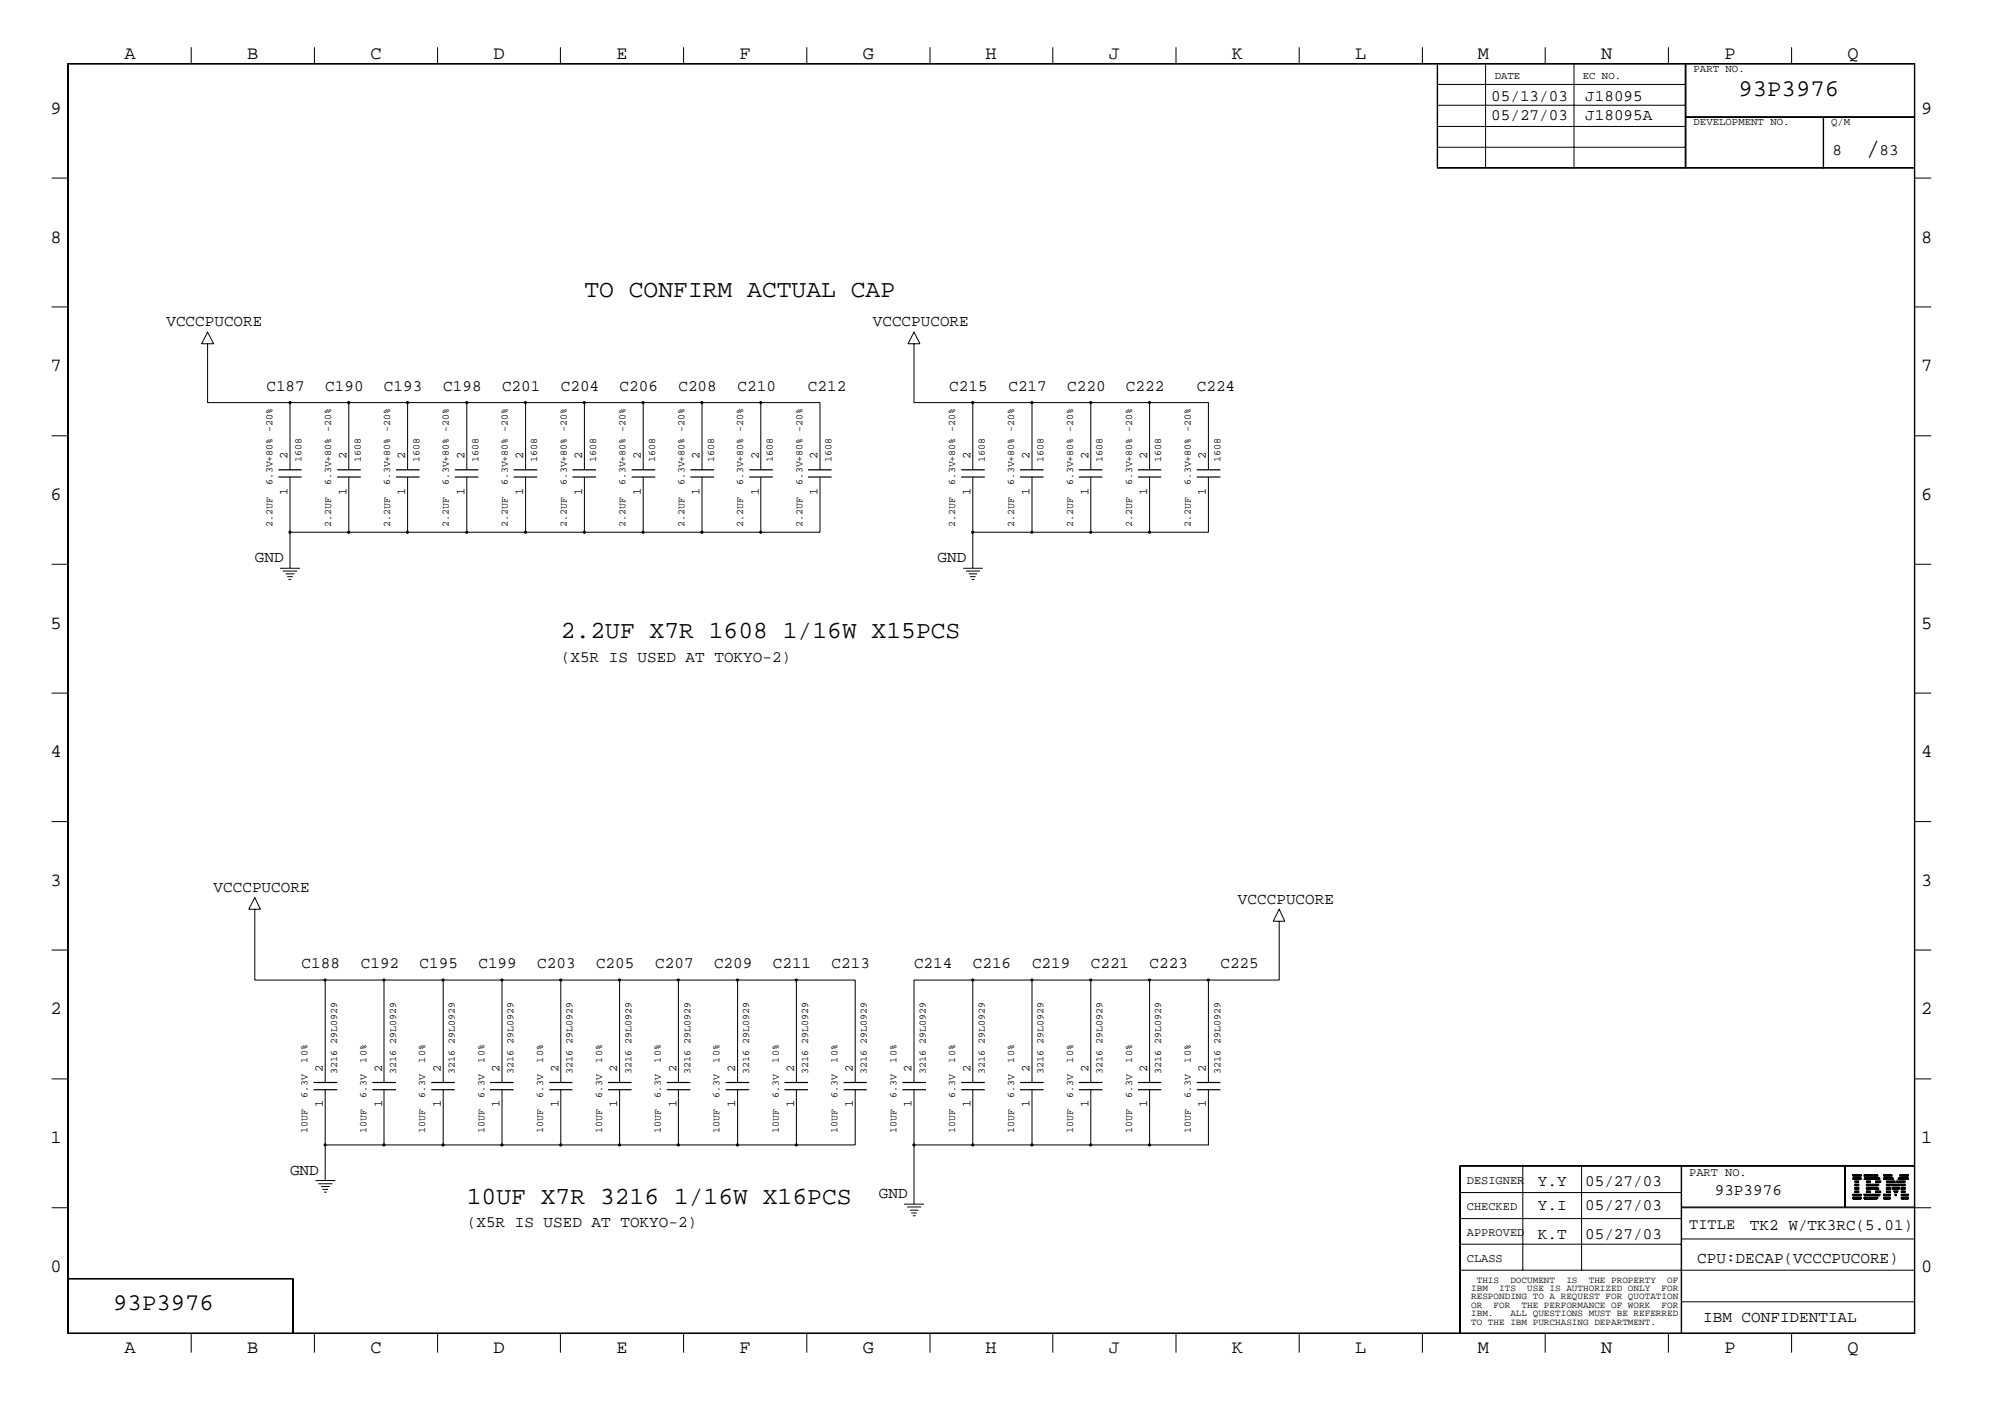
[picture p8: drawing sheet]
<svg xmlns="http://www.w3.org/2000/svg" width="423mm" height="299mm" viewBox="0 0 423 299" stroke-linecap="round" stroke-linejoin="round" font-family="sans-serif">
<g fill="none" stroke="#000" stroke-width=".25">
<path d="M58.9 99.4h4.9M71.4 99.4h5M83.8 99.4h5M96.3 99.4h5M108.7 99.4h5M121.2 99.4h5M133.7 99.4h5M146.1 99.4h5M158.6 99.4h5M171 99.4h5M203.5 99.4h4.9M215.9 99.4h5"/>
<path d="M228.3 99.4h5M240.9 99.4h4.9M253.3 99.4h5M58.9 100.9h4.9M71.4 100.9h5M83.8 100.9h5M96.3 100.9h5M108.7 100.9h5M121.2 100.9h5M133.7 100.9h5M146.1 100.9h5M158.6 100.9h5"/>
<path d="M171 100.9h5M203.5 100.9h4.9M215.9 100.9h5M228.3 100.9h5M240.9 100.9h4.9M253.3 100.9h5M66.4 230.5h5M66.4 229h5M78.8 230.5h5M78.8 229h5M91.3 230.5h5M91.3 229h5"/>
<path d="M103.7 230.5h5M103.7 229h5M116.2 230.5h5M116.2 229h5M128.7 230.5h5M128.7 229h5M141.1 230.5h5M141.1 229h5M153.6 230.5h5M153.6 229h5M166 230.5h5M166 229h5"/>
<path d="M178.6 230.5h4.9M178.6 229h4.9M191 230.5h5M191 229h5M203.5 230.5h4.9M203.5 229h4.9M215.9 230.5h5M215.9 229h5M228.3 230.5h5M228.3 229h5M240.9 230.5h4.9M240.9 229h4.9"/>
<path d="M253.3 230.5h5M253.3 229h5"/>
</g>
<g fill="none" stroke="#000" stroke-width=".21">
<path d="M14.3 13.5h391v268.6h-391zM14.5 13.5h390.7v268.5h-390.7zM40.5 10v3.5M66.5 10v3.5M92.6 10v3.5M118.6 10v3.5M144.7 10v3.5M170.8 10v3.5M196.8 10v3.5M222.8 10v3.5M248.9 10v3.5M275 10v3.5"/>
<path d="M301.1 10v3.5M304.2 13.5v22.1h101.1M304.2 17.9h52.5M304.3 13.5v22.1M314.5 13.5v22.1M327.1 10v3.5M333.2 13.5v22.1M353.1 10v3.5M356.7 13.5v22.1M356.9 13.5v22.1M379.2 10v3.5M10.9 37.7h3.4"/>
<path d="M304.2 35.5h101.1M304.2 26.8h52.5M304.2 22.3h52.5M304.3 31.2h52.4M356.7 24.8h48.6M356.7 24.7h48.6M385.9 24.8v10.8M386 24.8v10.8M405.3 37.7h3.5M10.9 64.9h3.4M43.9 70.3l1.3 2.4h-2.5zM43.9 72.7v12.5h129.7v14.2"/>
<path d="M193.5 70.3l1.2 2.4h-2.5zM193.5 72.7v12.5h62.3v14.2M405.3 64.9h3.5M10.9 92.2h3.4M61.4 85.2v14.2M73.8 85.2v14.2M86.3 85.2v14.2M98.8 85.2v14.2M111.3 85.2v14.2M123.7 85.2v14.2M136.1 85.2v14.2M148.6 85.2v14.2"/>
<path d="M161 85.2v14.2M205.9 85.2v14.2M218.4 85.2v14.2M230.9 85.2v14.2M243.3 85.2v14.2M405.3 92.2h3.5M10.9 119.4h3.4M61.4 100.9v19.2M73.8 100.9v11.7h-12.4M86.3 100.9v11.7h-12.5M98.8 100.9v11.7h-12.5M111.3 100.9v11.7h-12.5"/>
<path d="M123.7 100.9v11.7h-12.4M136.1 100.9v11.7h-12.4M148.6 100.9v11.7h-12.5M161 100.9v11.7h-12.4M173.6 100.9v11.7h-12.6M205.9 100.9v19.2M218.4 100.9v11.7h-12.5M230.9 100.9v11.7h-12.5M243.3 100.9v11.7h-12.4M255.8 100.9v11.7h-12.5M405.3 119.4h3.5M59.3 120.2h4.2"/>
<path d="M59.9 120.8h3M60.5 121.4h1.8M60.8 122h1.2M61 122.6h.6M203.9 120.2h4.1M204.5 120.8h2.9M205.1 121.4h1.7M205.3 122h1.2M205.7 122.6h.5M10.9 146.6h3.4M405.3 146.6h3.5M10.9 173.8h3.4"/>
<path d="M405.3 173.8h3.5M53.9 189.9l1.2 2.5h-2.4zM53.9 192.4v14.9h14.9M270.8 192.4l1.1 2.5h-2.4zM270.8 194.9v12.4h-27.5M10.9 201h3.4M68.8 207.3h12.5v21.7M68.8 207.3v21.7M81.3 207.3h12.5v21.7M93.8 207.3h12.5v21.7M106.3 207.3h12.4v21.7M118.7 207.3h12.4v21.7"/>
<path d="M131.1 207.3h12.5v21.7M143.6 207.3h12.5v21.7M156.1 207.3h12.5v21.7M168.6 207.3h12.4v21.7M205.9 207.3h12.5v21.7M218.4 207.3h12.5v21.7M230.9 207.3h12.4v21.7M255.8 207.3v21.7M405.3 201h3.5M10.9 228.3h3.4M68.8 230.5v19.2M81.3 230.5v11.7h-12.5"/>
<path d="M93.8 230.5v11.7h-12.5M106.3 230.5v11.7h-12.5M118.7 230.5v11.7h-12.4M131.1 230.5v11.7h-12.4M143.6 230.5v11.7h-12.5M156.1 230.5v11.7h-12.5M168.6 230.5v11.7h-12.5M181 230.5v11.7h-12.4M193.5 229v-21.7h12.4v21.7M193.5 230.5v24.2M205.9 230.5v11.7M218.4 230.5v11.7"/>
<path d="M230.9 230.5v11.7M243.3 230.5v11.7M255.8 230.5v11.7h-24.9M405.3 228.3h3.5M10.9 255.5h3.4M66.8 249.8h4.2M67.4 250.4h3M68 251h1.8M68.2 251.6h1.2M68.6 252.2h.6M191.3 254.8h4.3M192 255.4h3"/>
<path d="M192.6 256h1.8M192.9 256.6h1.2M193.2 257.2h.6M193.5 242.2h37.4M308.9 246.7h96.4M308.9 257.8h47M308.9 252.3h47M309.1 246.6v35.4M322.3 246.6v22.1M334.8 246.6v22.1M355.9 255.4h49.4M355.9 246.6v35.4"/>
<path d="M355.9 255.5h52.9M390.5 246.6v8.9M390.6 246.6v8.9M392.2 253.5l1.8 .1zM392.2 253.3l1.8 .1zM392.2 252.8l1.8 .1zM392.2 252.6l1.8 .1zM392.2 249.4l1.8 .1zM392.2 248.8h1.8zM392.2 248.6l1.8 .1zM392.2 253.7h1.8h-1.8M392.2 253h1.8h-1.8"/>
<path d="M392.2 249.3h1.8h-1.8M392.2 249.2h1.8h-1.8M392.2 248.5h1.8h-1.8M392.6 252.2l.8 .1zM392.6 252l.8 .1zM392.6 251.5l.8 .1zM392.6 251.4l.8 .1zM392.6 251.3l.8 .1zM392.6 250.7l.8 .1zM392.6 250.5h.8v.2h-.8zM392.6 249.9h.8zM392.6 252.1h.8h-.8"/>
<path d="M392.6 250.9h.8h-.8M392.6 250.2h.8h-.8M392.6 250h.8h-.8M394.5 253.5l2.9 .1zM394.5 253.3l3 .1zM394.5 248.8h3zM394.5 248.6l2.9 .1zM394.5 252.8l3.4 .1zM394.5 252.6l3.4 .1zM394.5 249.4l3.4 .1zM394.5 253.7h2.8h-2.8M394.5 248.5h2.8h-2.8"/>
<path d="M394.5 253h3.3h-3.3M394.5 249.3h3.4h-3.4M394.5 249.2h3.3h-3.3M395.1 251.5l2.6 .1zM395.1 251.4l2.5 .1zM395.1 251.3l2.4 .1zM395.1 250.7l2.5 .1zM395.1 250.5h2.6v.2h-2.6zM395.1 252.2l.8 .1zM395.1 252l.8 .1zM395.1 249.9h.8zM395.1 250.9h2.4h-2.4"/>
<path d="M395.1 252.1h.8h-.8M395.1 250.2h.8h-.8M395.1 250h.8h-.8M397 252.2l1.1 .1zM397 252l1 .1zM397 249.9h1.1zM397 252.1h1.1h-1.1M397 250.2h1h-1M397 250h1.1h-1.1M398.7 253.5l1.4 .1zM398.7 253.3l1.4 .1zM398.7 252.8l1.4 .1z"/>
<path d="M398.7 252.6l1.4 .1zM398.7 249.4l2.1 .1zM398.7 248.8h1.8zM398.7 248.6l1.8 .1zM398.7 253.7h1.4h-1.4M398.7 253h1.4h-1.4M398.7 249.3h2.1h-2.1M398.7 249.2h2h-2M398.7 248.5h1.7h-1.7M399.3 252.2l.8 .1zM399.3 252l.8 .1zM399.3 251.5l.8 .1z"/>
<path d="M399.3 251.4l.8 .1zM399.3 251.3l.8 .1zM399.3 250.7l.8 .1zM399.3 250.5h.8v.2h-.8zM399.3 249.9h1.8zM399.3 252.1h.8h-.8M399.3 250.9h.8h-.8M399.3 250.2h1.9h-1.9M399.3 250h1.9h-1.9M400.3 250.5h2v.2h-2zM400.4 250.7l1.8 .1zM400.4 250.9h1.8h-1.8"/>
<path d="M400.5 251.3l1.6 .1zM400.6 251.5l1.4 .1zM400.6 251.4l1.5 .1zM400.8 252l.9 .1zM400.9 252.1h.8h-.8M401 252.2l.7 .1zM401.1 252.6l.3 .1zM401.2 252.8l.2 .1zM401.2 253h.2h-.2M401.4 249.9h1.9zM401.4 250.2h1.9h-1.9M401.4 250h1.9h-1.9"/>
<path d="M401.7 249.4l2.2 .1zM401.8 249.3h2.1h-2.1M401.8 249.2h2.1h-2.1M402.1 248.8h1.8zM402.1 248.6l1.8 .1zM402.2 248.5h1.7h-1.7M402.4 253.5l1.5 .1zM402.4 253.3l1.5 .1zM402.4 252.8l1.5 .1zM402.4 252.6l1.5 .1zM402.4 252.2l.9 .1zM402.4 252l.9 .1z"/>
<path d="M402.4 251.5l.9 .1zM402.4 251.4l.9 .1zM402.4 251.3l.9 .1zM402.4 250.7l.9 .1zM402.4 250.5h.9v.2h-.9zM402.4 253.7h1.5h-1.5M402.4 253h1.5h-1.5M402.4 252.1h.9h-.9M402.4 250.9h.9h-.9M405.3 246.6h-96.4v35.4M14.3 270.5h47.8v11.5M14.3 270.6h47.8"/>
<path d="M62 270.5v11.5M308.9 268.7h96.4M308.9 263.2h47M355.9 275.4h49.4M355.9 262.1h49.4M40.5 282v4.2M66.5 282v4.2M92.6 282v4.2M118.6 282v4.2M144.7 282v4.2M170.8 282v4.2M196.8 282v4.2"/>
<path d="M222.8 282v4.2M248.9 282v4.2M275 282v4.2M301.1 282v4.2M327.1 282v4.2M353.1 282v4.2M379.2 282v4.2"/>
</g>
<g fill="#000">
<circle cx="61.4" cy="85.2" r=".34"/>
<circle cx="73.8" cy="85.2" r=".34"/>
<circle cx="86.3" cy="85.2" r=".34"/>
<circle cx="98.8" cy="85.2" r=".34"/>
<circle cx="111.2" cy="85.2" r=".34"/>
<circle cx="123.7" cy="85.2" r=".34"/>
<circle cx="136.1" cy="85.2" r=".34"/>
<circle cx="148.6" cy="85.2" r=".34"/>
<circle cx="161" cy="85.2" r=".34"/>
<circle cx="205.9" cy="85.2" r=".34"/>
<circle cx="218.4" cy="85.2" r=".34"/>
<circle cx="230.9" cy="85.2" r=".34"/>
<circle cx="243.3" cy="85.2" r=".34"/>
<circle cx="61.4" cy="112.6" r=".34"/>
<circle cx="73.8" cy="112.6" r=".34"/>
<circle cx="86.3" cy="112.6" r=".34"/>
<circle cx="98.8" cy="112.6" r=".34"/>
<circle cx="111.2" cy="112.6" r=".34"/>
<circle cx="123.7" cy="112.6" r=".34"/>
<circle cx="136.1" cy="112.6" r=".34"/>
<circle cx="148.6" cy="112.6" r=".34"/>
<circle cx="161" cy="112.6" r=".34"/>
<circle cx="205.9" cy="112.6" r=".34"/>
<circle cx="218.4" cy="112.6" r=".34"/>
<circle cx="230.9" cy="112.6" r=".34"/>
<circle cx="243.3" cy="112.6" r=".34"/>
<circle cx="68.8" cy="207.3" r=".34"/>
<circle cx="81.3" cy="207.3" r=".34"/>
<circle cx="93.8" cy="207.3" r=".34"/>
<circle cx="106.2" cy="207.3" r=".34"/>
<circle cx="118.7" cy="207.3" r=".34"/>
<circle cx="131.1" cy="207.3" r=".34"/>
<circle cx="143.6" cy="207.3" r=".34"/>
<circle cx="156.1" cy="207.3" r=".34"/>
<circle cx="168.6" cy="207.3" r=".34"/>
<circle cx="205.9" cy="207.3" r=".34"/>
<circle cx="218.4" cy="207.3" r=".34"/>
<circle cx="230.9" cy="207.3" r=".34"/>
<circle cx="243.3" cy="207.3" r=".34"/>
<circle cx="255.8" cy="207.3" r=".34"/>
<circle cx="68.8" cy="242.2" r=".34"/>
<circle cx="81.3" cy="242.2" r=".34"/>
<circle cx="93.8" cy="242.2" r=".34"/>
<circle cx="106.2" cy="242.2" r=".34"/>
<circle cx="118.7" cy="242.2" r=".34"/>
<circle cx="131.1" cy="242.2" r=".34"/>
<circle cx="143.6" cy="242.2" r=".34"/>
<circle cx="156.1" cy="242.2" r=".34"/>
<circle cx="168.6" cy="242.2" r=".34"/>
<circle cx="193.4" cy="242.2" r=".34"/>
<circle cx="205.9" cy="242.2" r=".34"/>
<circle cx="218.4" cy="242.2" r=".34"/>
<circle cx="230.9" cy="242.2" r=".34"/>
<circle cx="243.3" cy="242.2" r=".34"/>
</g>
<g font-size="5.2">
<text x="395" y="32.9">/</text>
<text x="123.7" y="62.7">TO CONFIRM ACTUAL CAP</text>
<text x="118.7" y="135">2.2UF X7R 1608 1/16W X15PCS</text>
<text x="98.8" y="254.7">10UF X7R 3216 1/16W X16PCS</text>
</g>
<g font-size="5.1">
<text x="368" y="20.4">93P3976</text>
<text x="24" y="277.1">93P3976</text>
</g>
<g font-size="4">
<text x="26.3" y="12.4">A</text>
<text x="52.3" y="12.4">B</text>
<text x="78.4" y="12.4">C</text>
<text x="104.5" y="12.4">D</text>
<text x="130.5" y="12.4">E</text>
<text x="156.5" y="12.4">F</text>
<text x="182.6" y="12.4">G</text>
<text x="208.6" y="12.4">H</text>
<text x="234.7" y="12.4">J</text>
<text x="260.8" y="12.4">K</text>
<text x="286.9" y="12.4">L</text>
<text x="312.8" y="12.4">M</text>
<text x="338.9" y="12.4">N</text>
<text x="365" y="12.4">P</text>
<text x="391.1" y="12.4">Q</text>
<text x="10.7" y="24.1">9</text>
<text x="406.7" y="24.1">9</text>
<text x="10.7" y="51.3">8</text>
<text x="406.7" y="51.3">8</text>
<text x="10.7" y="78.6">7</text>
<text x="406.7" y="78.6">7</text>
<text x="10.7" y="105.8">6</text>
<text x="406.7" y="105.8">6</text>
<text x="10.7" y="133">5</text>
<text x="406.7" y="133">5</text>
<text x="10.7" y="160.2">4</text>
<text x="406.7" y="160.2">4</text>
<text x="10.7" y="187.4">3</text>
<text x="406.7" y="187.4">3</text>
<text x="10.7" y="214.6">2</text>
<text x="406.7" y="214.6">2</text>
<text x="10.7" y="241.9">1</text>
<text x="406.7" y="241.9">1</text>
<text x="10.7" y="269.1">0</text>
<text x="406.7" y="269.1">0</text>
<text x="26.3" y="286.2">A</text>
<text x="52.3" y="286.2">B</text>
<text x="78.4" y="286.2">C</text>
<text x="104.5" y="286.2">D</text>
<text x="130.5" y="286.2">E</text>
<text x="156.5" y="286.2">F</text>
<text x="182.6" y="286.2">G</text>
<text x="208.6" y="286.2">H</text>
<text x="234.7" y="286.2">J</text>
<text x="260.8" y="286.2">K</text>
<text x="286.9" y="286.2">L</text>
<text x="312.8" y="286.2">M</text>
<text x="338.9" y="286.2">N</text>
<text x="365" y="286.2">P</text>
<text x="391.1" y="286.2">Q</text>
</g>
<g font-size="3.4">
<text x="315.6" y="21.4">05/13/03</text>
<text x="335.5" y="21.4">J18095</text>
<text x="315.6" y="25.4">05/27/03</text>
<text x="335.5" y="25.4">J18095A</text>
<text x="387.9" y="32.9">8</text>
<text x="397.8" y="32.9">83</text>
<text x="35.2" y="69">VCCCPUCORE</text>
<text x="184.7" y="69">VCCCPUCORE</text>
<text x="56.4" y="82.7">C187</text>
<text x="68.8" y="82.7">C190</text>
<text x="81.3" y="82.7">C193</text>
<text x="93.8" y="82.7">C198</text>
<text x="106.3" y="82.7">C201</text>
<text x="118.7" y="82.7">C204</text>
<text x="131.1" y="82.7">C206</text>
<text x="143.6" y="82.7">C208</text>
<text x="156.1" y="82.7">C210</text>
<text x="171" y="82.7">C212</text>
<text x="200.9" y="82.7">C215</text>
<text x="213.4" y="82.7">C217</text>
<text x="225.9" y="82.7">C220</text>
<text x="238.3" y="82.7">C222</text>
<text x="253.3" y="82.7">C224</text>
<text x="53.9" y="118.9">GND</text>
<text x="198.5" y="118.9">GND</text>
<text x="118.7" y="140">(X5R IS USED AT TOKYO-2)</text>
<text x="45.2" y="188.6">VCCCPUCORE</text>
<text x="262" y="191.2">VCCCPUCORE</text>
<text x="63.8" y="204.8">C188</text>
<text x="76.4" y="204.8">C192</text>
<text x="88.8" y="204.8">C195</text>
<text x="101.3" y="204.8">C199</text>
<text x="113.7" y="204.8">C203</text>
<text x="126.2" y="204.8">C205</text>
<text x="138.7" y="204.8">C207</text>
<text x="151.1" y="204.8">C209</text>
<text x="163.6" y="204.8">C211</text>
<text x="176" y="204.8">C213</text>
<text x="193.5" y="204.8">C214</text>
<text x="205.9" y="204.8">C216</text>
<text x="218.4" y="204.8">C219</text>
<text x="230.9" y="204.8">C221</text>
<text x="243.3" y="204.8">C223</text>
<text x="258.3" y="204.8">C225</text>
<text x="61.4" y="248.5">GND</text>
<text x="325.5" y="251">Y.Y</text>
<text x="335.5" y="251">05/27/03</text>
<text x="186" y="253.4">GND</text>
<text x="325.5" y="255.9">Y.I</text>
<text x="335.5" y="255.9">05/27/03</text>
<text x="363" y="252.7">93P3976</text>
<text x="98.8" y="259.7">(X5R IS USED AT TOKYO-2)</text>
<text x="325.5" y="262.2">K.T</text>
<text x="335.5" y="262.2">05/27/03</text>
<text x="370.4" y="260.2">TK2 W/TK3RC(5.01)</text>
<text x="359.2" y="267.1">CPU:DECAP(VCCCPUCORE)</text>
<text x="360.5" y="279.7">IBM CONFIDENTIAL</text>
</g>
<text font-size="3.2" x="357.5" y="260">TITLE</text>
<g font-size="2.5">
<text x="60.9" y="97.2" transform="rotate(-90 60.9 97.2)">2</text>
<text x="73.3" y="97.2" transform="rotate(-90 73.3 97.2)">2</text>
<text x="85.8" y="97.2" transform="rotate(-90 85.8 97.2)">2</text>
<text x="98.3" y="97.2" transform="rotate(-90 98.3 97.2)">2</text>
<text x="110.7" y="97.2" transform="rotate(-90 110.7 97.2)">2</text>
<text x="123.2" y="97.2" transform="rotate(-90 123.2 97.2)">2</text>
<text x="135.6" y="97.2" transform="rotate(-90 135.6 97.2)">2</text>
<text x="148.1" y="97.2" transform="rotate(-90 148.1 97.2)">2</text>
<text x="160.6" y="97.2" transform="rotate(-90 160.6 97.2)">2</text>
<text x="173.1" y="97.2" transform="rotate(-90 173.1 97.2)">2</text>
<text x="205.4" y="97.2" transform="rotate(-90 205.4 97.2)">2</text>
<text x="217.9" y="97.2" transform="rotate(-90 217.9 97.2)">2</text>
<text x="230.4" y="97.2" transform="rotate(-90 230.4 97.2)">2</text>
<text x="242.8" y="97.2" transform="rotate(-90 242.8 97.2)">2</text>
<text x="255.3" y="97.2" transform="rotate(-90 255.3 97.2)">2</text>
<text x="60.9" y="104.6" transform="rotate(-90 60.9 104.6)">1</text>
<text x="73.3" y="104.6" transform="rotate(-90 73.3 104.6)">1</text>
<text x="85.8" y="104.6" transform="rotate(-90 85.8 104.6)">1</text>
<text x="98.3" y="104.6" transform="rotate(-90 98.3 104.6)">1</text>
<text x="110.7" y="104.6" transform="rotate(-90 110.7 104.6)">1</text>
<text x="123.2" y="104.6" transform="rotate(-90 123.2 104.6)">1</text>
<text x="135.6" y="104.6" transform="rotate(-90 135.6 104.6)">1</text>
<text x="148.1" y="104.6" transform="rotate(-90 148.1 104.6)">1</text>
<text x="160.6" y="104.6" transform="rotate(-90 160.6 104.6)">1</text>
<text x="173.1" y="104.6" transform="rotate(-90 173.1 104.6)">1</text>
<text x="205.4" y="104.6" transform="rotate(-90 205.4 104.6)">1</text>
<text x="217.9" y="104.6" transform="rotate(-90 217.9 104.6)">1</text>
<text x="230.4" y="104.6" transform="rotate(-90 230.4 104.6)">1</text>
<text x="242.8" y="104.6" transform="rotate(-90 242.8 104.6)">1</text>
<text x="255.3" y="104.6" transform="rotate(-90 255.3 104.6)">1</text>
<text x="68.3" y="226.7" transform="rotate(-90 68.3 226.7)">2</text>
<text x="80.9" y="226.7" transform="rotate(-90 80.9 226.7)">2</text>
<text x="93.3" y="226.7" transform="rotate(-90 93.3 226.7)">2</text>
<text x="105.7" y="226.7" transform="rotate(-90 105.7 226.7)">2</text>
<text x="118.2" y="226.7" transform="rotate(-90 118.2 226.7)">2</text>
<text x="130.6" y="226.7" transform="rotate(-90 130.6 226.7)">2</text>
<text x="143.2" y="226.7" transform="rotate(-90 143.2 226.7)">2</text>
<text x="155.6" y="226.7" transform="rotate(-90 155.6 226.7)">2</text>
<text x="168.1" y="226.7" transform="rotate(-90 168.1 226.7)">2</text>
<text x="180.5" y="226.7" transform="rotate(-90 180.5 226.7)">2</text>
<text x="193" y="226.7" transform="rotate(-90 193 226.7)">2</text>
<text x="205.4" y="226.7" transform="rotate(-90 205.4 226.7)">2</text>
<text x="217.9" y="226.7" transform="rotate(-90 217.9 226.7)">2</text>
<text x="230.4" y="226.7" transform="rotate(-90 230.4 226.7)">2</text>
<text x="242.8" y="226.7" transform="rotate(-90 242.8 226.7)">2</text>
<text x="255.3" y="226.7" transform="rotate(-90 255.3 226.7)">2</text>
<text x="68.3" y="234.3" transform="rotate(-90 68.3 234.3)">1</text>
<text x="80.9" y="234.3" transform="rotate(-90 80.9 234.3)">1</text>
<text x="93.3" y="234.3" transform="rotate(-90 93.3 234.3)">1</text>
<text x="105.7" y="234.3" transform="rotate(-90 105.7 234.3)">1</text>
<text x="118.2" y="234.3" transform="rotate(-90 118.2 234.3)">1</text>
<text x="130.6" y="234.3" transform="rotate(-90 130.6 234.3)">1</text>
<text x="143.2" y="234.3" transform="rotate(-90 143.2 234.3)">1</text>
<text x="155.6" y="234.3" transform="rotate(-90 155.6 234.3)">1</text>
<text x="168.1" y="234.3" transform="rotate(-90 168.1 234.3)">1</text>
<text x="180.5" y="234.3" transform="rotate(-90 180.5 234.3)">1</text>
<text x="193" y="234.3" transform="rotate(-90 193 234.3)">1</text>
<text x="205.4" y="234.3" transform="rotate(-90 205.4 234.3)">1</text>
<text x="217.9" y="234.3" transform="rotate(-90 217.9 234.3)">1</text>
<text x="230.4" y="234.3" transform="rotate(-90 230.4 234.3)">1</text>
<text x="242.8" y="234.3" transform="rotate(-90 242.8 234.3)">1</text>
<text x="255.3" y="234.3" transform="rotate(-90 255.3 234.3)">1</text>
<text x="310.5" y="250.5">DESIGNER</text>
<text x="357.5" y="248.8">PART NO.</text>
<text x="310.5" y="256">CHECKED</text>
<text x="310.5" y="261.5">APPROVED</text>
<text x="310.5" y="267">CLASS</text>
</g>
<g font-size="2.3">
<text x="316.4" y="16.7">DATE</text>
<text x="335" y="16.7">EC NO.</text>
<text x="358.5" y="15.2">PART NO.</text>
<text x="358.5" y="26.5">DEVELOPMENT NO.</text>
<text x="387.6" y="26.5">Q/M</text>
</g>
<g font-size="2.1">
<text x="63.8" y="97.7" transform="rotate(-90 63.8 97.7)">1608</text>
<text x="76.4" y="97.7" transform="rotate(-90 76.4 97.7)">1608</text>
<text x="88.8" y="97.7" transform="rotate(-90 88.8 97.7)">1608</text>
<text x="101.3" y="97.7" transform="rotate(-90 101.3 97.7)">1608</text>
<text x="113.7" y="97.7" transform="rotate(-90 113.7 97.7)">1608</text>
<text x="126.2" y="97.7" transform="rotate(-90 126.2 97.7)">1608</text>
<text x="138.7" y="97.7" transform="rotate(-90 138.7 97.7)">1608</text>
<text x="151.1" y="97.7" transform="rotate(-90 151.1 97.7)">1608</text>
<text x="163.6" y="97.7" transform="rotate(-90 163.6 97.7)">1608</text>
<text x="176" y="97.7" transform="rotate(-90 176 97.7)">1608</text>
<text x="208.4" y="97.7" transform="rotate(-90 208.4 97.7)">1608</text>
<text x="220.9" y="97.7" transform="rotate(-90 220.9 97.7)">1608</text>
<text x="233.3" y="97.7" transform="rotate(-90 233.3 97.7)">1608</text>
<text x="245.8" y="97.7" transform="rotate(-90 245.8 97.7)">1608</text>
<text x="258.3" y="97.7" transform="rotate(-90 258.3 97.7)">1608</text>
<text x="57.7" y="102.6" transform="rotate(-90 57.7 102.6)">6.3V+80% -20%</text>
<text x="70.1" y="102.6" transform="rotate(-90 70.1 102.6)">6.3V+80% -20%</text>
<text x="82.5" y="102.6" transform="rotate(-90 82.5 102.6)">6.3V+80% -20%</text>
<text x="95" y="102.6" transform="rotate(-90 95 102.6)">6.3V+80% -20%</text>
<text x="107.5" y="102.6" transform="rotate(-90 107.5 102.6)">6.3V+80% -20%</text>
<text x="120" y="102.6" transform="rotate(-90 120 102.6)">6.3V+80% -20%</text>
<text x="132.4" y="102.6" transform="rotate(-90 132.4 102.6)">6.3V+80% -20%</text>
<text x="144.9" y="102.6" transform="rotate(-90 144.9 102.6)">6.3V+80% -20%</text>
<text x="157.3" y="102.6" transform="rotate(-90 157.3 102.6)">6.3V+80% -20%</text>
<text x="169.8" y="102.6" transform="rotate(-90 169.8 102.6)">6.3V+80% -20%</text>
<text x="202.2" y="102.6" transform="rotate(-90 202.2 102.6)">6.3V+80% -20%</text>
<text x="214.6" y="102.6" transform="rotate(-90 214.6 102.6)">6.3V+80% -20%</text>
<text x="227.2" y="102.6" transform="rotate(-90 227.2 102.6)">6.3V+80% -20%</text>
<text x="239.6" y="102.6" transform="rotate(-90 239.6 102.6)">6.3V+80% -20%</text>
<text x="252.1" y="102.6" transform="rotate(-90 252.1 102.6)">6.3V+80% -20%</text>
<text x="57.7" y="111.4" transform="rotate(-90 57.7 111.4)">2.2UF</text>
<text x="70.1" y="111.4" transform="rotate(-90 70.1 111.4)">2.2UF</text>
<text x="82.5" y="111.4" transform="rotate(-90 82.5 111.4)">2.2UF</text>
<text x="95" y="111.4" transform="rotate(-90 95 111.4)">2.2UF</text>
<text x="107.5" y="111.4" transform="rotate(-90 107.5 111.4)">2.2UF</text>
<text x="120" y="111.4" transform="rotate(-90 120 111.4)">2.2UF</text>
<text x="132.4" y="111.4" transform="rotate(-90 132.4 111.4)">2.2UF</text>
<text x="144.9" y="111.4" transform="rotate(-90 144.9 111.4)">2.2UF</text>
<text x="157.3" y="111.4" transform="rotate(-90 157.3 111.4)">2.2UF</text>
<text x="169.8" y="111.4" transform="rotate(-90 169.8 111.4)">2.2UF</text>
<text x="202.2" y="111.4" transform="rotate(-90 202.2 111.4)">2.2UF</text>
<text x="214.6" y="111.4" transform="rotate(-90 214.6 111.4)">2.2UF</text>
<text x="227.2" y="111.4" transform="rotate(-90 227.2 111.4)">2.2UF</text>
<text x="239.6" y="111.4" transform="rotate(-90 239.6 111.4)">2.2UF</text>
<text x="252.1" y="111.4" transform="rotate(-90 252.1 111.4)">2.2UF</text>
<text x="65.1" y="224.8" transform="rotate(-90 65.1 224.8)">10%</text>
<text x="71.4" y="227.2" transform="rotate(-90 71.4 227.2)">3216 29L0929</text>
<text x="77.6" y="224.8" transform="rotate(-90 77.6 224.8)">10%</text>
<text x="83.8" y="227.2" transform="rotate(-90 83.8 227.2)">3216 29L0929</text>
<text x="90" y="224.8" transform="rotate(-90 90 224.8)">10%</text>
<text x="96.3" y="227.2" transform="rotate(-90 96.3 227.2)">3216 29L0929</text>
<text x="102.5" y="224.8" transform="rotate(-90 102.5 224.8)">10%</text>
<text x="108.7" y="227.2" transform="rotate(-90 108.7 227.2)">3216 29L0929</text>
<text x="115" y="224.8" transform="rotate(-90 115 224.8)">10%</text>
<text x="121.2" y="227.2" transform="rotate(-90 121.2 227.2)">3216 29L0929</text>
<text x="127.4" y="224.8" transform="rotate(-90 127.4 224.8)">10%</text>
<text x="133.7" y="227.2" transform="rotate(-90 133.7 227.2)">3216 29L0929</text>
<text x="139.9" y="224.8" transform="rotate(-90 139.9 224.8)">10%</text>
<text x="146.1" y="227.2" transform="rotate(-90 146.1 227.2)">3216 29L0929</text>
<text x="152.3" y="224.8" transform="rotate(-90 152.3 224.8)">10%</text>
<text x="158.6" y="227.2" transform="rotate(-90 158.6 227.2)">3216 29L0929</text>
<text x="164.8" y="224.8" transform="rotate(-90 164.8 224.8)">10%</text>
<text x="171" y="227.2" transform="rotate(-90 171 227.2)">3216 29L0929</text>
<text x="177.3" y="224.8" transform="rotate(-90 177.3 224.8)">10%</text>
<text x="183.5" y="227.2" transform="rotate(-90 183.5 227.2)">3216 29L0929</text>
<text x="189.7" y="224.8" transform="rotate(-90 189.7 224.8)">10%</text>
<text x="196" y="227.2" transform="rotate(-90 196 227.2)">3216 29L0929</text>
<text x="202.2" y="224.8" transform="rotate(-90 202.2 224.8)">10%</text>
<text x="208.4" y="227.2" transform="rotate(-90 208.4 227.2)">3216 29L0929</text>
<text x="214.6" y="224.8" transform="rotate(-90 214.6 224.8)">10%</text>
<text x="220.9" y="227.2" transform="rotate(-90 220.9 227.2)">3216 29L0929</text>
<text x="227.2" y="224.8" transform="rotate(-90 227.2 224.8)">10%</text>
<text x="233.3" y="227.2" transform="rotate(-90 233.3 227.2)">3216 29L0929</text>
<text x="239.6" y="224.8" transform="rotate(-90 239.6 224.8)">10%</text>
<text x="245.8" y="227.2" transform="rotate(-90 245.8 227.2)">3216 29L0929</text>
<text x="252.1" y="224.8" transform="rotate(-90 252.1 224.8)">10%</text>
<text x="258.3" y="227.2" transform="rotate(-90 258.3 227.2)">3216 29L0929</text>
<text x="65.1" y="232.2" transform="rotate(-90 65.1 232.2)">6.3V</text>
<text x="77.6" y="232.2" transform="rotate(-90 77.6 232.2)">6.3V</text>
<text x="90" y="232.2" transform="rotate(-90 90 232.2)">6.3V</text>
<text x="102.5" y="232.2" transform="rotate(-90 102.5 232.2)">6.3V</text>
<text x="115" y="232.2" transform="rotate(-90 115 232.2)">6.3V</text>
<text x="127.4" y="232.2" transform="rotate(-90 127.4 232.2)">6.3V</text>
<text x="139.9" y="232.2" transform="rotate(-90 139.9 232.2)">6.3V</text>
<text x="152.3" y="232.2" transform="rotate(-90 152.3 232.2)">6.3V</text>
<text x="164.8" y="232.2" transform="rotate(-90 164.8 232.2)">6.3V</text>
<text x="177.3" y="232.2" transform="rotate(-90 177.3 232.2)">6.3V</text>
<text x="189.7" y="232.2" transform="rotate(-90 189.7 232.2)">6.3V</text>
<text x="202.2" y="232.2" transform="rotate(-90 202.2 232.2)">6.3V</text>
<text x="214.6" y="232.2" transform="rotate(-90 214.6 232.2)">6.3V</text>
<text x="227.2" y="232.2" transform="rotate(-90 227.2 232.2)">6.3V</text>
<text x="239.6" y="232.2" transform="rotate(-90 239.6 232.2)">6.3V</text>
<text x="252.1" y="232.2" transform="rotate(-90 252.1 232.2)">6.3V</text>
<text x="65.1" y="239.8" transform="rotate(-90 65.1 239.8)">10UF</text>
<text x="77.6" y="239.8" transform="rotate(-90 77.6 239.8)">10UF</text>
<text x="90" y="239.8" transform="rotate(-90 90 239.8)">10UF</text>
<text x="102.5" y="239.8" transform="rotate(-90 102.5 239.8)">10UF</text>
<text x="115" y="239.8" transform="rotate(-90 115 239.8)">10UF</text>
<text x="127.4" y="239.8" transform="rotate(-90 127.4 239.8)">10UF</text>
<text x="139.9" y="239.8" transform="rotate(-90 139.9 239.8)">10UF</text>
<text x="152.3" y="239.8" transform="rotate(-90 152.3 239.8)">10UF</text>
<text x="164.8" y="239.8" transform="rotate(-90 164.8 239.8)">10UF</text>
<text x="177.3" y="239.8" transform="rotate(-90 177.3 239.8)">10UF</text>
<text x="189.7" y="239.8" transform="rotate(-90 189.7 239.8)">10UF</text>
<text x="202.2" y="239.8" transform="rotate(-90 202.2 239.8)">10UF</text>
<text x="214.6" y="239.8" transform="rotate(-90 214.6 239.8)">10UF</text>
<text x="227.2" y="239.8" transform="rotate(-90 227.2 239.8)">10UF</text>
<text x="239.6" y="239.8" transform="rotate(-90 239.6 239.8)">10UF</text>
<text x="252.1" y="239.8" transform="rotate(-90 252.1 239.8)">10UF</text>
</g>
<g font-size="2">
<text x="311.4" y="273.1">IBM</text>
<text x="311.4" y="274.9">RESPONDING TO A REQUEST FOR QUOTATION</text>
<text x="312.6" y="271.4">THIS</text>
<text x="317.3" y="273.1">ITS</text>
<text x="319.7" y="271.4">DOCUMENT</text>
<text x="323.3" y="273.1">USE IS AUTHORIZED ONLY</text>
<text x="331.6" y="271.4">IS</text>
<text x="336.3" y="271.4">THE PROPERTY</text>
<text x="351.7" y="273.1">FOR</text>
<text x="352.9" y="271.4">OF</text>
<text x="311.4" y="276.7">OR</text>
<text x="311.4" y="278.5">IBM.</text>
<text x="311.4" y="280.2">TO THE IBM PURCHASING DEPARTMENT.</text>
<text x="316.1" y="276.7">FOR</text>
<text x="319.7" y="278.5">ALL QUESTIONS MUST BE REFERRED</text>
<text x="322.1" y="276.7">THE PERFORMANCE OF WORK</text>
<text x="351.7" y="276.7">FOR</text>
</g>
</svg>
